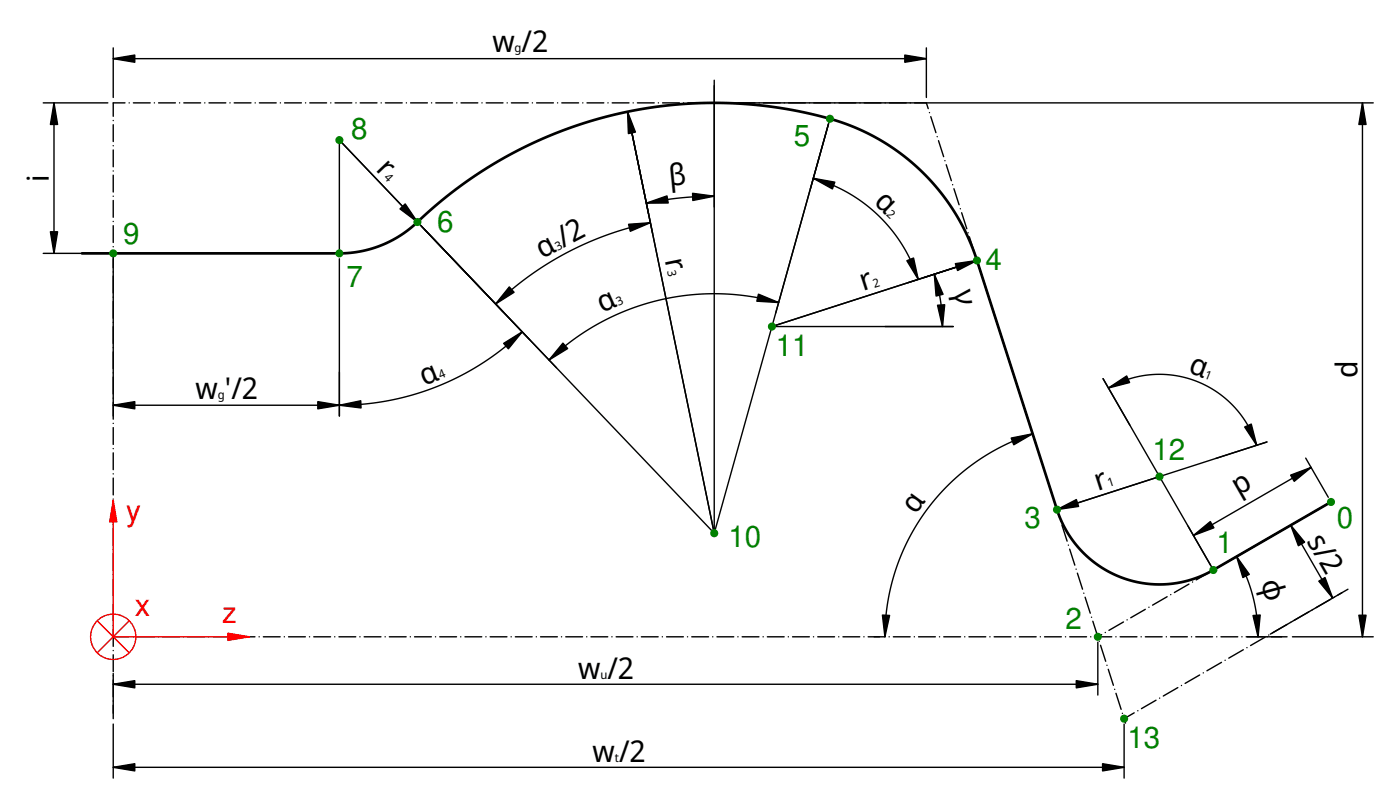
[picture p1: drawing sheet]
<svg xmlns="http://www.w3.org/2000/svg" width="130mm" height="75mm" viewBox="0 0 130 75" stroke-linecap="round" stroke-linejoin="round" font-family="sans-serif">
<g fill="none" stroke="#000" stroke-width=".13">
<path d="M4 9.6h6M5 9.6v13.9M10.5 4.4v4.7M10.5 11.2h.1M10.5 11.6v1.5M10.5 13.5h.1M10.5 13.9v1.6M10.5 15.9h.1M10.5 16.3v1.5M10.5 18.2h.1M10.5 18.6v1.6M10.5 5.4h75.6"/>
<path d="M11.6 9.6h-1.1v1.2M12 9.6h.1M12.4 9.6h1.6M14.3 9.6h.1M14.7 9.6h1.6M16.7 9.6h.1M17.1 9.6h1.6M19 9.6h.1M19.4 9.6h1.6M21.4 9.6h.1M21.8 9.6h1.5M23.7 9.6h.1"/>
<path d="M24.1 9.6h1.6M26.1 9.6h.1M26.5 9.6h1.5M28.4 9.6h.1M28.8 9.6h1.6M30.8 9.6h.1M31.1 9.6h1.6M33.1 9.6h.1M33.5 9.6h1.6M35.4 9.6h.1M35.8 9.6h1.6M37.8 9.6h.1"/>
<path d="M38.2 9.6h1.5M40.1 9.6h.1M40.5 9.6h1.6M42.5 9.6h.1M42.9 9.6h1.5M44.8 9.6h.1M45.2 9.6h1.6M47.2 9.6h.1M47.6 9.6h1.5M49.5 9.6h.1M49.9 9.6h1.6M51.8 9.6h.1"/>
<path d="M52.2 9.6h1.6M54.2 9.6h.1M54.6 9.6h1.5M56.5 9.6h.1M56.9 9.6h1.6M58.4 10.4l8 39.1M58.9 9.6h.1M59.3 9.6h1.5M61.2 9.6h.1M61.6 9.6h1.6M63.6 9.6h.1M64 9.6h1.5"/>
<path d="M65.9 9.6h.1M66.3 9.6h61.4M66.4 18.2l-3.2 .2-3.1 .5M66.4 7.5v42M77 11.5l-4.9 17.6M77.2 11l-10.8 38.5M86.1 9.6l.2 .5M86.1 4.4v4.7M86.4 10.5h.1M86.5 10.8l.5 1.5M87.1 12.7h.1M87.3 13.1l.4 1.5"/>
<path d="M87.9 14.9h.1M88 15.3l.5 1.5M88.6 17.2h.1M88.7 17.5l.5 1.5M89.3 19.4h.1M89.4 19.8l.5 1.4M126.7 9.6v49.5M4 23.5h6M10.5 20.6h.1M10.5 21v1.5M10.5 22.9h.1M10.5 23.3v15.6"/>
<path d="M10.5 39.3h.1M10.5 39.7v1.6M31.6 23.5v-10.5l34.8 36.5M31.6 24v14.6M48.6 30.8l-1.4 1.2-1.4 1.1-1.5 1-1.5 .8-1.8 .8-1.6 .7-1.7 .5-1.7 .3-2 .3-2.1 .1h-21.4M60.5 20.7l-2 .5-2 .6-1.9 .8-1.9 .9-1.8 1-1.7 1.1-1.6 1.3-1.5 1.3M72.4 28.1l-2.7-.6-2.9-.2-2.9 .1-2.9 .5-2.8 .9-2.5 1.2-2.4 1.6-2.2 1.8M90 21.6h.1M90.1 22l.5 1.5M90.7 23.8v.1M90.9 24.2l.4 1.5M91.4 26.1h.1"/>
<path d="M91.6 26.5l.4 1.4M92.2 28.3h.1M92.3 28.7l.5 1.5M92.9 30.5v.1M93 30.9l.5 1.5M93.6 32.8h.1M93.7 33.2l.5 1.4M94.3 35h.1M94.4 35.4l.5 1.5M95 37.2h.1M95.2 37.6l.4 1.5M95.8 39.5h.1"/>
<path d="M95.9 39.8l.5 1.5M10.5 41.7h.1M10.5 42.1v1.5M10.5 44h.1M10.5 44.4v1.6M10.5 46.4h.1M10.5 46.7v1.6M10.5 48.7h.1M10.5 49.1v1.6M10.5 51v.1M10.5 51.4v1.6M10.5 53.4h.1"/>
<path d="M10.5 53.8v1.5M10.5 55.7h.1M10.5 56.1v1.6M10.5 58.1h.1M10.5 58.5v1.5M10.5 59.1h1.5M12.4 59.1h.1M12.8 59.1h1.5M14.7 59.1h.1M15.1 59.1h1.6M17.1 59.1h.1M17.5 59.1h1.5"/>
<path d="M19.4 59.1h.1M19.8 59.1h1.6M21.7 59.1h.1M22.1 59.1h1.6M24.1 59.1h.1M24.5 59.1h1.5M26.4 59.1h.1M26.8 59.1h1.6M28.8 59.1h.1M29.2 59.1h1.5M31.1 59.1h.1M31.5 59.1h1.6"/>
<path d="M33.5 59.1h.1M33.9 59.1h1.5M35.8 59.1h.1M36.2 59.1h1.6M38.1 59.1h.1M38.5 59.1h1.6M40.5 59.1h.1M40.9 59.1h1.6M42.8 59.1h.1M43.2 59.1h1.6M45.2 59.1h.1M45.6 59.1h1.5"/>
<path d="M47.5 59.1h.1M47.9 59.1h1.6M49.9 59.1h.1M50.3 59.1h1.5M52.2 59.1h.1M52.6 59.1h1.6M54.6 59.1h.1M54.9 59.1h1.6M56.9 59.1h.1M57.3 59.1h1.6M59.2 59.1h.1M59.6 59.1h1.6"/>
<path d="M61.6 59.1h.1M62 59.1h1.5M63.9 59.1h.1M64.3 59.1h1.6M66.3 59.1h.1M66.7 59.1h1.5M68.6 59.1h.1M69 59.1h1.6M71 59.1h.1M71.3 59.1h1.6M73.3 59.1h.1M73.7 59.1h1.6"/>
<path d="M75.6 59.1h.1M76 59.1h1.6M78 59.1h.1M78.4 59.1h1.5M80.3 59.1h.1M80.7 59.1h1.6M82.7 59.1h.1M83.1 59.1h1.5M85 59.1h.1M85.4 59.1h1.6M87.4 59.1h.1M87.8 59.1h1.5"/>
<path d="M89.7 59.1h.1M90.1 59.1h1.6M92 59.1h.1M92.4 59.1h1.6M94.4 59.1h.1M94.8 59.1h1.5M96.5 41.7h.1M96.6 42.1l.5 1.5M96.7 59.1h.1M97.1 59.1h1.6M97.2 43.9h.1M97.3 44.3l.5 1.5"/>
<path d="M97.9 46.2h.1M98 46.5l.5 1.5M98.6 48.4h.1M98.7 48.8l.5 1.5M99.1 59.1h.1M99.3 50.6h.1M99.5 51l.4 1.5M99.5 59.1h1.5M100.1 52.9h.1M100.2 53.2l.5 1.5M100.8 55.1h.1M100.9 55.5l.5 1.5"/>
<path d="M101.4 59.1h.1M101.5 57.3h.1M101.6 57.7l.5 1.5M101.8 59.1h1.6M102.1 59.6v5M102.2 59.6h.1M102.3 59.9l.5 1.5M103.8 59.1h.1M104.2 59.1h1.5M106.1 59.1h.1M106.5 59.1h1.6M108.4 59.1h.1"/>
<path d="M108.8 59.1h1.6M110.8 59.1h.1M111.2 59.1h1.5M113.1 59.1h.1M113.5 59.1h1.6M115.5 59.1h.1M115.9 59.1h1.5M117.8 59.1h.1M118.2 59.1h1.5M120.2 59.1h7.5M10.5 60.4h.1M10.5 60.8v1.6"/>
<path d="M10.5 62.6v4.2M10.5 67.3v5M10.5 71.3h94M10.5 63.6h91.6M102.9 61.8h.1M103 62.2l.5 1.5M103.6 64h.1M103.8 64.4l.4 1.5M104.4 66.3h.1M104.5 66.6l.2 .6M104.5 67.3v5"/>
</g>
<path d="M77.2 11l-2.7-.6-2.7-.5-2.6-.2-2.8-.1-2.8 .1-2.7 .2-2.8 .5-2.6 .7-2.1 .6-2.2 .9-2.2 .9-2.1 1.1-2.2 1.4-2.2 1.5-2 1.6-2.2 2-1 .7-1.9 1-2 .6-1.7 .1h-24.1M90.8 24.2l7.5 23.1" fill="none" stroke="#000" stroke-width=".25"/>
<g fill="#000">
<path d="M5 9.6l.4 2h-.7zM10.5 5.4l2-.3v.7zM58.4 10.4l.7 1.9-.7 .1zM60.1 18.9l1.9-.7 .1 .7zM64.4 18l2 .2-2 .4zM84.1 5.1l2 .3-2 .4zM126.7 9.6l.3 2h-.6zM4.7 21.5h.7l-.4 2zM10.5 37.6l2-.3v.7zM31.6 37.6l1.9-.4 .1 .7zM29.6 37.3l2 .3-2 .4zM37.2 19.4l.5-.5 1.1 1.7z"/>
<path d="M47.4 26.7l.4 .4-1.7 1.1zM46.8 31.9l1.8-1.1-1.3 1.6zM52.3 31.9l.5 .5-1.7 1zM58.4 20.8l2.1-.1-1.9 .8zM70.5 27.3l1.9 .8-2-.1zM126.4 57.1h.6l-.3 2zM10.5 71.3l2-.4v.7zM10.5 63.6l2-.4v.7zM100.1 63.2l2 .4-2 .3zM102.5 70.9l2 .4-2 .3z"/>
</g>
<g fill="#000" stroke="#000" stroke-width=".13">
<path d="M5 9.6l.4 2h-.7zM10.5 5.4l2-.3v.7zM58.4 10.4l.7 1.9-.7 .1zM60.1 18.9l1.9-.7 .1 .7zM64.4 18l2 .2-2 .4zM84.1 5.1l2 .3-2 .4zM126.7 9.6l.3 2h-.6zM4.7 21.5h.7l-.4 2zM10.5 37.6l2-.3v.7zM31.6 37.6l1.9-.4 .1 .7zM29.6 37.3l2 .3-2 .4zM37.2 19.4l.5-.5 1.1 1.7z"/>
<path d="M47.4 26.7l.4 .4-1.7 1.1zM46.8 31.9l1.8-1.1-1.3 1.6zM52.3 31.9l.5 .5-1.7 1zM58.4 20.8l2.1-.1-1.9 .8zM70.5 27.3l1.9 .8-2-.1zM126.4 57.1h.6l-.3 2zM10.5 71.3l2-.4v.7zM10.5 63.6l2-.4v.7zM100.1 63.2l2 .4-2 .3zM102.5 70.9l2 .4-2 .3z"/>
</g>
<path d="M21.2 58.8l2 .3-2 .4z" fill="#f00"/>
<path d="M21.2 58.8l2 .3-2 .4z" fill="#f00" stroke="#f00" stroke-width=".13"/>
<path d="M10.5 59.1h12.7" fill="none" stroke="#f00" stroke-width=".13"/>
<path d="M10.5 46.5l.4 2h-.7z" fill="#f00"/>
<path d="M10.5 46.5l.4 2h-.7z" fill="#f00" stroke="#f00" stroke-width=".13"/>
<g fill="none" stroke="#f00" stroke-width=".13">
<path d="M9 57.7l3 2.9M10.5 46.5v12.6M12 57.7l-3 2.9"/>
<circle cx="10.5" cy="59.1" r="2.1"/>
</g>
<path d="M77.2 11l2.3 .8 2.3 1.2 2 1.3 1.9 1.6 1.7 1.9 1.4 1.9 1.1 2.1 .9 2.4M123.8 46.6l-11.6 6.7-2 .7-2.1 .3-1.5-.1-1.6-.3-1.6-.6-1.4-.9-1.2-1-1.1-1.3-.8-1.4-.6-1.4" fill="none" stroke="#000" stroke-width=".25"/>
<g fill="none" stroke="#000" stroke-width=".13">
<path d="M75.6 16.6l1.7 .5 1.6 .8 1.5 1 1.3 1.1 1.2 1.3 1 1.5 .9 1.5 .6 1.7M77 11.5l-1.6 6M86.9 25.5l.5 2.3 .2 2.5M90.8 24.2l-19 6.1h16.8M91 24.7l5.3 16.5M102.6 35.2l10.2 17.7M103.1 36l1-.5 .9-.3 1.1-.3 1-.1 2.1 .1 .9 .2 1.1 .3 1.8 .9 .9 .7 .8 .7 .7 .9 .6 .8 .5 1 .3 1M81.3 59.1h.5M96 40.3l-1.4 .5-1.5 .7-1.3 .7-1.4 .9-1.2 1-1.2 1.1-1.9 2.3-.9 1.3-.8 1.4-1.1 2.8-.5 1.6-.3 1.5-.2 3M102.4 58.9l-.3 .2M102.8 58.7h.1M104.5 57.8l-1.4 .8"/>
<path d="M104.8 57.6h.1M106.5 56.6l-1.4 .8M106.8 56.4h.1M108.5 55.4l-1.3 .8M108.9 55.2h.1M110.6 54.3l-1.4 .7M110.9 54.1h.1M112.6 53.1l-1.4 .8M112.9 52.9h.1M114.6 51.9l-1.3 .8M115 51.7l.8 1.7 .7 1.9 .3 1.9 .2 1.9M116 59.1h3.2"/>
<path d="M117.6 59.2l-1.3 .8M117.8 41.1l-19.5 6.2 9.5-3M118 59h.1M120 48.8l3.9 6.7M121.4 42.6l2.1 3.6M121.9 43.4l-10.9 6.3M123.3 46.9l-9.2 5.3M123.8 46.6l-.4 .2M125.3 54.7l-7.2 4.2M105.5 66.2l-1 .6M105.8 66h.1M107.5 65l-1.4 .8"/>
<path d="M107.8 64.8h.1M109.5 63.9l-1.3 .7M109.9 63.7h.1M111.5 62.7l-1.3 .8M111.9 62.5h.1M113.6 61.5l-1.4 .8M113.9 61.3h.1M115.6 60.3l-1.3 .8M115.9 60.2h.1"/>
</g>
<g fill="#000">
<path d="M75.6 16.6l2 .3-.2 .6zM84.3 24.2l.6-.2 .5 2zM86.9 25.5l.8 1.8-.7 .2zM87.2 28.4l.6-.1-.2 2zM88.8 24.5l2-.3-1.8 .9zM103.1 36l1.7-1.1 .2 .6zM82 57.1l.7 .1-.4 1.9zM94 40.7l2-.4-1.7 1zM98.3 47.3l1.8-.9 .2 .6zM111 49.7l1.5-1.3 .4 .6zM115 51.7l1.2 1.6-.6 .3zM115.7 39.7l.6-.3 .5 2z"/>
<path d="M116.5 57.2l.7-.1-.2 2zM120 48.8l1.3 1.6-.6 .3zM120 44.1l1.9-.7-1.6 1.3zM122.6 54l.6-.4 .7 1.9z"/>
</g>
<g fill="#000" stroke="#000" stroke-width=".13">
<path d="M75.6 16.6l2 .3-.2 .6zM84.3 24.2l.6-.2 .5 2zM86.9 25.5l.8 1.8-.7 .2zM87.2 28.4l.6-.1-.2 2zM88.8 24.5l2-.3-1.8 .9zM103.1 36l1.7-1.1 .2 .6zM82 57.1l.7 .1-.4 1.9zM94 40.7l2-.4-1.7 1zM98.3 47.3l1.8-.9 .2 .6zM111 49.7l1.5-1.3 .4 .6zM115 51.7l1.2 1.6-.6 .3zM115.7 39.7l.6-.3 .5 2z"/>
<path d="M116.5 57.2l.7-.1-.2 2zM120 48.8l1.3 1.6-.6 .3zM120 44.1l1.9-.7-1.6 1.3zM122.6 54l.6-.4 .7 1.9z"/>
</g>
<g fill="#008000" stroke="#008000" stroke-width=".25">
<circle cx="112.8" cy="52.9" r=".25"/>
<circle cx="102.1" cy="59.1" r=".25"/>
<circle cx="98.3" cy="47.3" r=".25"/>
<circle cx="90.8" cy="24.2" r=".25"/>
<circle cx="77.2" cy="11" r=".25"/>
<circle cx="71.8" cy="30.3" r=".25"/>
<circle cx="66.4" cy="49.5" r=".25"/>
<circle cx="38.8" cy="20.6" r=".25"/>
<circle cx="31.6" cy="23.5" r=".25"/>
<circle cx="123.8" cy="46.6" r=".25"/>
<circle cx="31.6" cy="13" r=".25"/>
<circle cx="10.5" cy="23.5" r=".25"/>
<circle cx="107.8" cy="44.3" r=".25"/>
<circle cx="104.5" cy="66.8" r=".25"/>
</g>
<text font-size="2.9" fill="#f00" x="12.5" y="57.3">x</text>
<g font-size="2.8">
<text x="45.8" y="4.8">w /2</text>
<text x="4.5" y="16.9" transform="rotate(-90 4.5 16.9)">i</text>
<text x="34.9" y="15.8" transform="rotate(46 34.9 15.8)">r</text>
<text x="62.3" y="17.2" transform="rotate(-6 62.3 17.2)">β</text>
<text x="81.2" y="18.9" transform="rotate(44 81.2 18.9)">α</text>
<text x="50.4" y="24.1" transform="rotate(-28 50.4 24.1)">α /2</text>
<text x="56" y="29.1" transform="rotate(-24 56 29.1)">α</text>
<text x="61.8" y="24.1" transform="rotate(78 61.8 24.1)">r</text>
<text x="80.3" y="27.1" transform="rotate(-18 80.3 27.1)">r</text>
<text x="88.7" y="27" transform="rotate(81 88.7 27)">γ</text>
<text x="39.4" y="35.8" transform="rotate(-22 39.4 35.8)">α</text>
<text x="110.4" y="34.5" transform="rotate(21 110.4 34.5)">α</text>
<text x="126.2" y="35.1" transform="rotate(-90 126.2 35.1)">d</text>
<text x="18.2" y="37">w '/2</text>
<text x="85.1" y="47.9" transform="rotate(-54 85.1 47.9)">α</text>
<text x="102.1" y="45.6" transform="rotate(-18 102.1 45.6)">r</text>
<text x="115.2" y="46.1" transform="rotate(-30 115.2 46.1)">p</text>
<text x="121.5" y="50.3" transform="rotate(60 121.5 50.3)">s/2</text>
<text x="117.2" y="54" transform="rotate(75 117.2 54)">φ</text>
<text x="53.7" y="63.1">w /2</text>
<text x="55.1" y="70.8">w/2</text>
</g>
<g font-size="2.7" fill="#008000">
<text x="32.7" y="13">8</text>
<text x="73.8" y="13.6">5</text>
<text x="11.4" y="22.6">9</text>
<text x="40.7" y="21.6">6</text>
<text x="32.2" y="26.7">7</text>
<text x="91.6" y="25.1">4</text>
<text x="72.1" y="33.1">11</text>
<text x="107.2" y="42.7">12</text>
<text x="67.7" y="50.8">10</text>
<text x="95.3" y="49.1">3</text>
<text x="113.1" y="51.4">1</text>
<text x="124.3" y="49.1">0</text>
<text x="99.1" y="58.4">2</text>
<text x="104.8" y="69.5">13</text>
</g>
<g font-size="2.7" fill="#f00">
<text x="11.7" y="48.4">y</text>
<text x="20.7" y="57.9">z</text>
</g>
<g font-size="1.1">
<text x="47.9" y="4.8">g</text>
<text x="35.6" y="16.6" transform="rotate(46 35.6 16.6)">4</text>
<text x="51.9" y="23.3" transform="rotate(-28 51.9 23.3)">3</text>
<text x="82.4" y="20" transform="rotate(44 82.4 20)">2</text>
<text x="57.5" y="28.4" transform="rotate(-24 57.5 28.4)">3</text>
<text x="62" y="25.2" transform="rotate(78 62 25.2)">3</text>
<text x="81.3" y="26.7" transform="rotate(-18 81.3 26.7)">2</text>
<text x="41" y="35.2" transform="rotate(-22 41 35.2)">4</text>
<text x="111.9" y="35.1" transform="rotate(21 111.9 35.1)">1</text>
<text x="20.3" y="37">g</text>
<text x="103.1" y="45.2" transform="rotate(-18 103.1 45.2)">1</text>
<text x="55.8" y="63.1">u</text>
<text x="57.2" y="70.8">t</text>
</g>
</svg>
